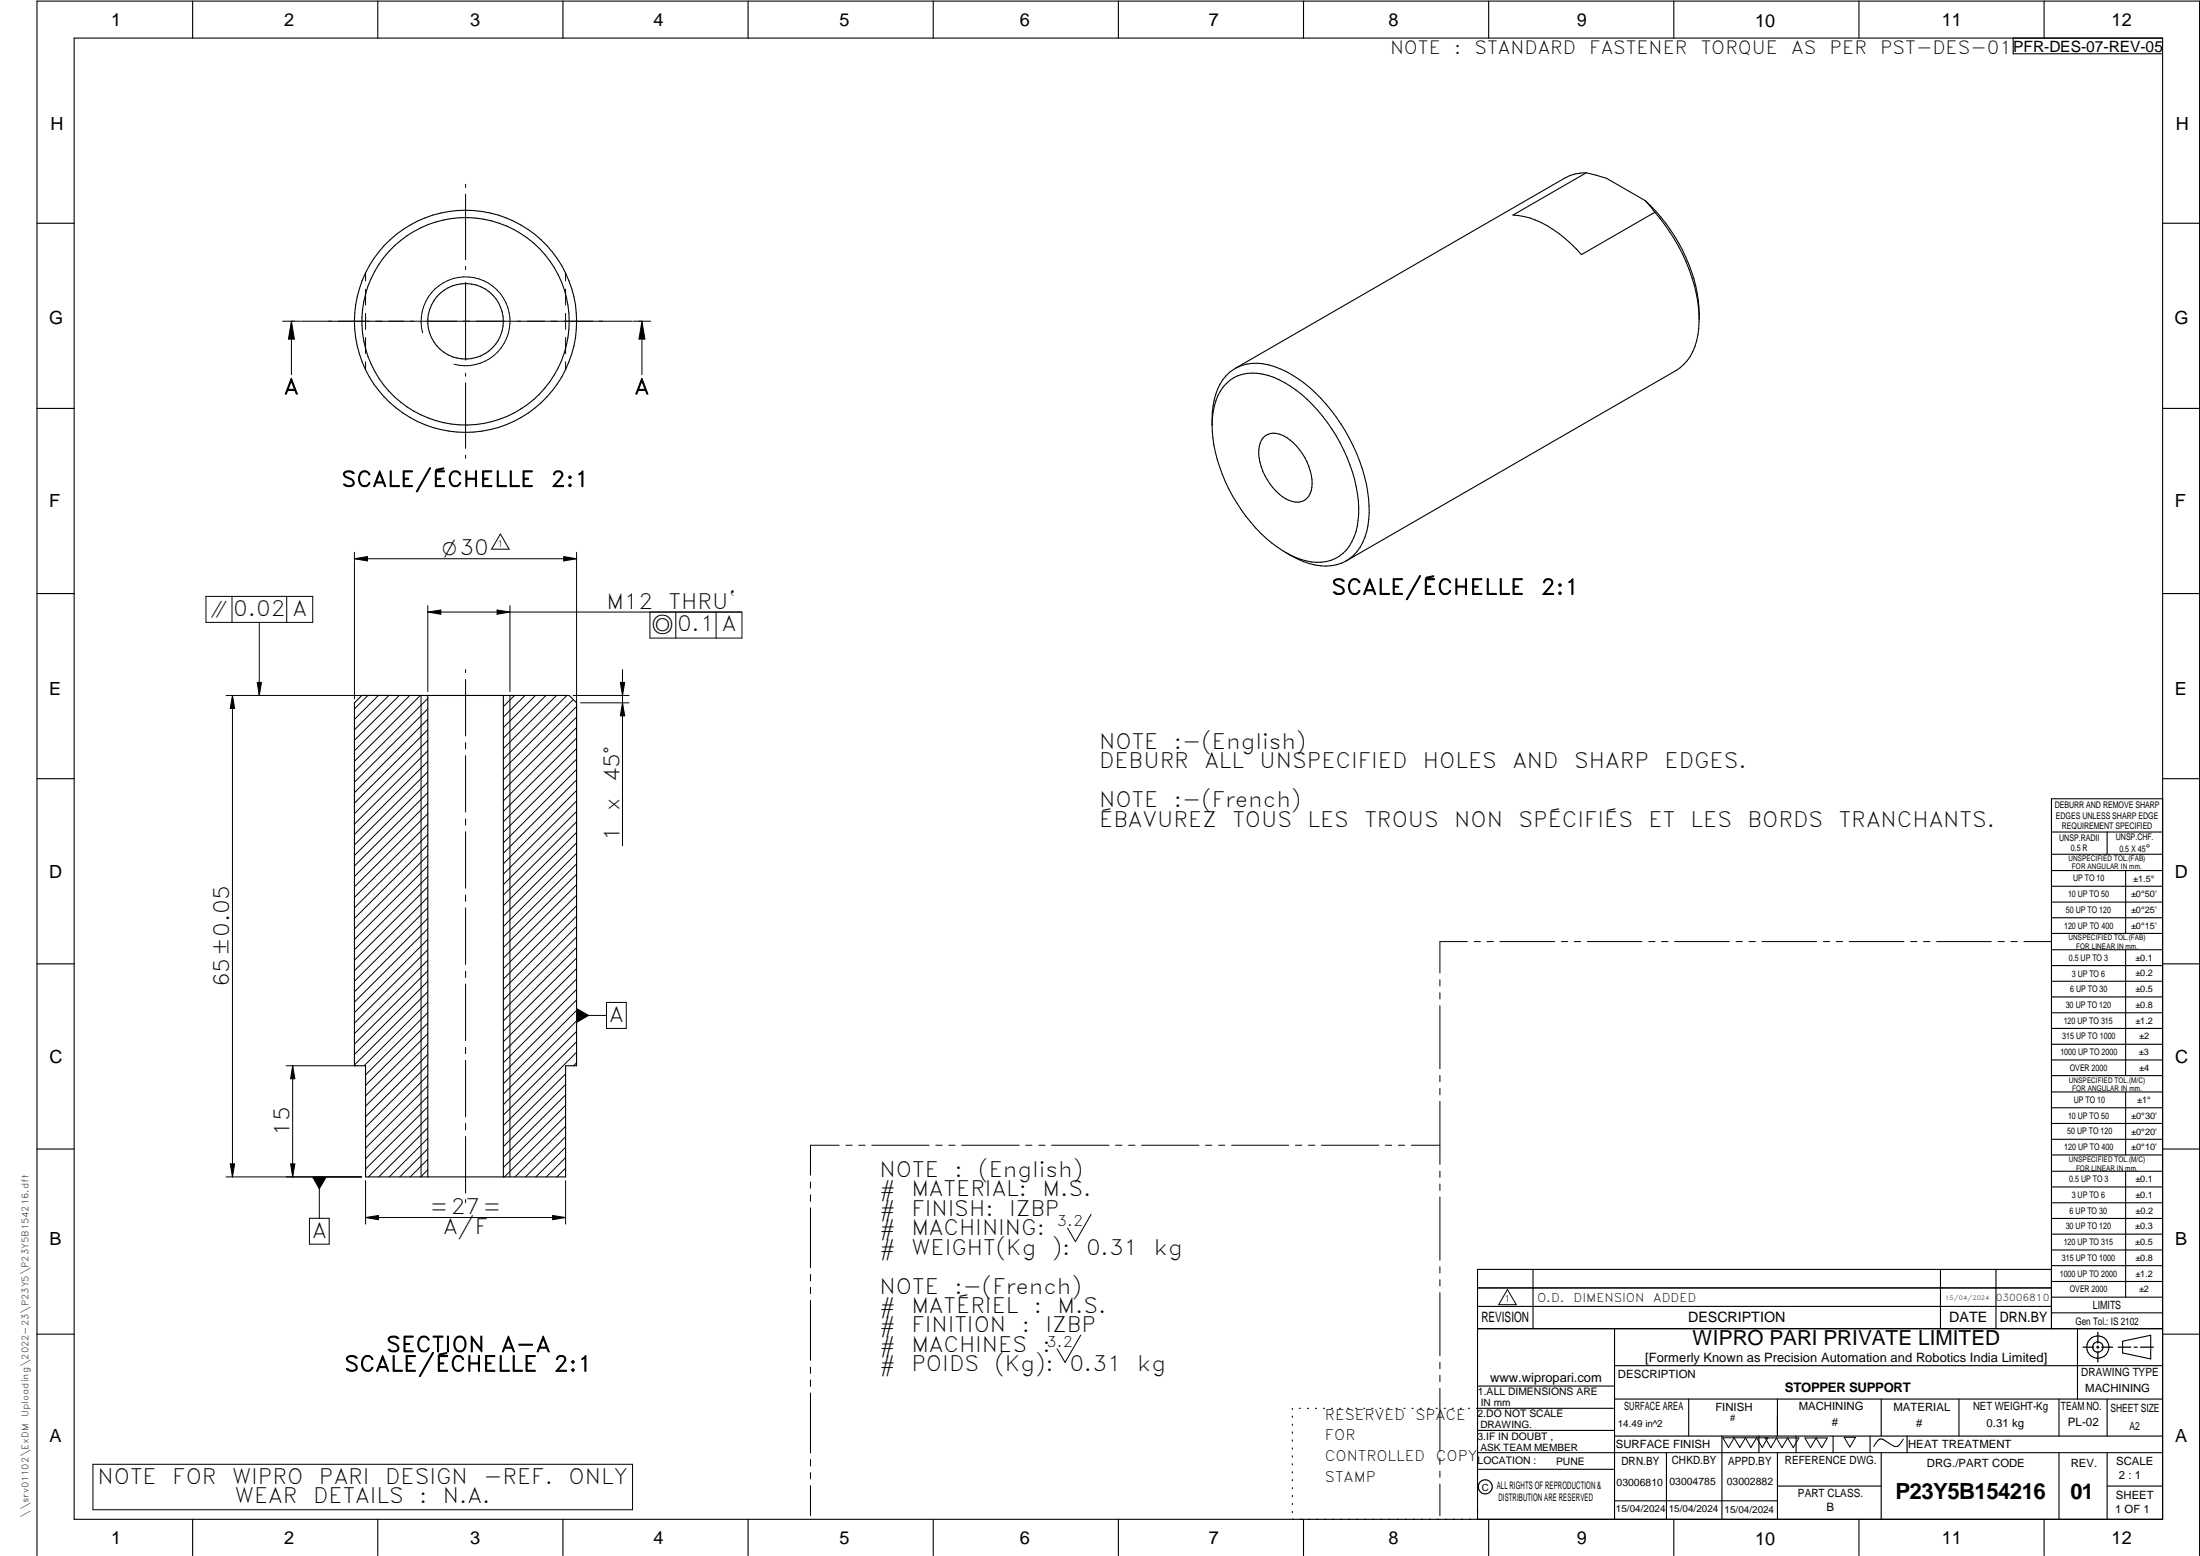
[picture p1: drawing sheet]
<svg xmlns="http://www.w3.org/2000/svg" width="594mm" height="420mm" viewBox="0 0 594 420" stroke-linecap="round" stroke-linejoin="round" font-family="sans-serif">
<g fill="none" stroke="#000" stroke-width=".3">
<path d="M20 10.3h564v400h-564zM52 .3v10M102 .3v10M152 .3v10M202 .3v10M252 .3v10M302 .3v10M352 .3v10M402 .3v10M452 .3v10M502 .3v10M543.6 10.3v4.2h40.4"/>
<path d="M552 .3v10M428.4 46.7l-19.8 11.4a24.7 24.7 0 0 1 15.5 7.6l3 3 19.8-11.4M428.4 46.7l5.4 1.4 10.5 6.1M428.4 46.7a11.4 11.4 0 0 0-5.8 1.3l-89.1 51.5M444.3 54.2l2.6 3.1M444.3 54.2a44.5 44.5 0 0 1 14.5 30.5v1.6M446.9 57.3a47.8 47.8 0 0 1 11.9 27.7 18.6 18.6 0 0 1-3.2 12.4l-1.9 1.9-1.1 .7-89.1 51.5M10 60.3h10M584 60.3h10M10 110.3h10M327.3 114.9a20.1 20.1 0 0 1 2.9-12.4 11.1 11.1 0 0 1 12.3-4 32.7 32.7 0 0 1 17 12.3 45.8 45.8 0 0 1 10.2 27.7 15.6 15.6 0 0 1-5.1 12.2l-1.1 .8M331.1 103.6a10.7 10.7 0 0 1 11.2-2.3 32.6 32.6 0 0 1 16.2 12.8 42.5 42.5 0 0 1 8.4 24.7 14.8 14.8 0 0 1-4.3 10.6 11.2 11.2 0 0 1-11.5 1.6 33.8 33.8 0 0 1-16-13.4 42.3 42.3 0 0 1-7.8-23 15.6 15.6 0 0 1 3.8-11z"/>
<path d="M341.1 118.2a4.7 4.7 0 0 1 6.4 0 15.6 15.6 0 0 1 6.7 13.4 4.1 4.1 0 0 1-6.1 3.5 15.4 15.4 0 0 1-8.2-13.6 5.5 5.5 0 0 1 1.2-3.3zM584 110.3h10M347.1 149.1a19.2 19.2 0 0 0 12.5 3.6l2.7-.6 1.2-.6M10 160.3h10M584 160.3h10M97.7 187.8h56l2 2v98h-3v30h-54v-30h-3v-98zM115.5 187.8v130M135.9 187.8v130M10 210.3h10M584 215.7h-30v143.1M584 210.3h10M554 224.7h30"/>
<path d="M554 230.7h30M554 235.1h30M554 239.3h30M569 224.7v6M574 235.1v17M554 243.6h30M554 247.8h30M554 252.1h30M554 256.5h30M574 256.5v33.9M10 260.3h10M554 260.7h30"/>
<path d="M554 265h30M554 269.2h30M554 273.5h30M554 277.7h30M584 260.3h10M554 282h30M554 286.2h30M554 290.4h30M554 294.9h30M554 299.1h30M574 294.9v17M10 310.3h10"/>
<path d="M554 303.4h30M554 307.6h30M554 311.9h30M554 316.3h30M574 316.3v34M584 310.3h10M554 320.5h30M554 324.8h30M554 329h30M554 333.2h30M554 337.5h30M399 358.8h185"/>
<path d="M399 352.8h155M399 347.8h155M414 342.8v16M436 358.8v51.5M524 342.8v16M539 342.8v16M554 341.8h30M554 346h30M554 350.3h30M554 354.5h30M554 342.8h-155v67.5M561 358.8v19"/>
<path d="M10 360.3h10M399 374.3h37M436 368.8h148M436 377.8h148M456 377.8v10M480 377.8v10M508 377.8v10M529 377.8v10M556 377.8v10M569 377.8v10M573.2 362.2l7.6-1.6v6.3l-7.6-1.6zM584 360.3h10"/>
<path d="M349 380.3v.3M349 382.4v.3M349 384.6v.3M349 386.7v.3M349 388.8v.3M349 391v.3M349 393.1v.3M349 395.3v.3M349 397.4v.3M349 399.5v.3M350.9 380.3h.2M353.1 380.3h.2"/>
<path d="M355.2 380.3h.3M357.4 380.3h.3M359.6 380.3h.3M361.7 380.3h.3M363.9 380.3h.3M366.1 380.3h.3M368.3 380.3h.2M370.4 380.3h.3M372.6 380.3h.3M374.8 380.3h.3M376.9 380.3h.4M379.1 380.3h.3"/>
<path d="M381.3 380.3h.3M383.4 380.3h.4M385.6 380.3h.3M387.8 380.3h.3M390 380.3h.3M392.2 380.3h.3M394.3 380.3h.3M396.5 380.3h.3M398.7 380.3h37.3M399 386.2h37M399 396.7h37M436 387.8h148"/>
<path d="M450 392.3v18M465 387.8v22.5M475 387.8v4.5M480 392.3v18M485 387.8v4.5M495 387.8v4.5M505 387.8v4.5M508 392.3v18M515 387.8v4.5M556 392.3v18M569 392.3v18M584 392.3h-185"/>
<path d="M52 410.3v9.7M102 410.3v9.7M152 410.3v9.7M202 410.3v9.7M252 410.3v9.7M302 410.3v9.7M349 401.7v.3M349 403.8v.4M349 406v.3M349 408.1v.3M352 410.3v9.7M402 410.3v9.7"/>
<path d="M436 405.3h44M452 410.3v9.7M480 401.3h28M502 410.3v9.7M552 410.3v9.7M569 401.3h15M10 420v-419.7h584v419.7"/>
<circle cx="125.7" cy="86.8" r="30"/>
<circle cx="125.7" cy="86.8" r="28"/>
<circle cx="125.7" cy="86.8" r="10.2"/>
<circle cx="566.5" cy="363.8" r="2.99"/>
<circle cx="566.5" cy="363.7" r="1.41"/>
<circle cx="401.1" cy="401.5" r="1.9"/>
</g>
<path d="M566.5 359.7v3M562.5 363.8h2.9M566.1 363.8h.7M566.5 363.4v.7M566.5 364.9v2.8M567.6 363.8h2.9M572 363.8h3.4M576.3 363.8h.8M578 363.8h3.5" fill="none" stroke="#000" stroke-width=".34"/>
<g fill="none" stroke="#000" stroke-width=".27">
<path d="M125.7 49.7v.9M125.7 52.4v17.7M98.7 73.7v2.2M98.7 78.1v4.3M125.7 71.9v.9M125.7 76.2v21M152.7 73.7v2.2M152.7 78.1v4.3M76.3 86.7h4.8M78.7 86.7l.8 4.9h-1.6zM78.7 86.7v14.5M81.3 86.7h89.4"/>
<path d="M98.7 84.6v4.3M98.7 91.1v4.4M98.7 97.7v2.1M114.1 89.9a12 12 0 0 1 10.6-15.1 12 12 0 0 1 13 13 12 12 0 0 1-15.1 10.5M152.7 84.6v4.3M152.7 91.1v4.4M152.7 97.7v2.1M170.9 86.7h4.8M173.3 86.7l.9 4.9h-1.7zM173.3 86.7v14.5M125.7 100.8v.8M125.7 103.4v17.7"/>
<path d="M125.7 122.9v.8M95.7 149.1v39.6M95.7 150.9l3.5-.6v1.2zM95.7 150.9h60M135.1 144.2l2.4 4.1h-4.7zM152.2 150.3l3.5 .6-3.5 .6zM155.7 149.1v88.6M55.6 161h28.8v7.1h-28.8zM62.6 161v7.1M70 168.1v19.7M77.4 161v7.1M115.5 163.5v23.2"/>
<path d="M115.5 165.3l3.5-.6v1.2zM115.5 165.3h84.9v7h-24.9v-7M134.2 164.7l3.5 .6-3.5 .6zM137.7 163.5v23.2M182.5 165.3v7M193.4 165.3v7M61 187.8h44.6M62.8 187.8v130M62.8 187.8l.6 3.5h-1.2zM69.5 184.3h1.1l-.6 3.5zM99.3 187.8l-3.6 3.6M102.2 187.8l-6.5 6.5"/>
<path d="M105 187.8l-9.3 9.3M107.8 187.8l-12.1 12.1M110.7 187.8l-15 14.9M113.5 187.8l-17.8 17.8M113.7 187.8v130M115.5 188.6l-19.8 19.8M115.5 191.4l-19.8 19.8M115.5 194.2l-19.8 19.8M115.5 197.1l-19.8 19.8M115.5 199.9l-19.8 19.8M125.7 180.8v.9M125.7 183.5v15.2"/>
<path d="M136.1 187.8l-.2 .2M137.7 187.8v130M138.9 187.8l-3 3M141.8 187.8l-5.9 5.8M144.6 187.8l-8.7 8.7M147.4 187.8l-11.5 11.5M150.3 187.8l-14.4 14.3M153.1 187.8l-17.2 17.2M154.8 187.8h15.1M154.8 188.9l-18.9 18.9M155.7 190.8l-19.8 19.8M155.7 193.6l-19.8 19.8"/>
<path d="M155.7 196.5l-19.8 19.8M155.7 199.3l-19.8 19.8M156.8 189.8h13.1M167.5 184.3h1.2l-.6 3.5zM168.1 189.8l.6 3.5h-1.2zM168.1 180.8v47.6M115.5 211.2l-19.8 19.8M115.5 214l-19.8 19.8M115.5 216.9l-19.8 19.8M115.5 219.7l-19.8 19.8M115.5 202.7l-19.8 19.8M115.5 205.6l-19.8 19.7"/>
<path d="M115.5 208.4l-19.8 19.8M125.7 200.5v1.7M125.7 204v15.3M155.7 202.1l-19.8 19.8M155.7 205l-19.8 19.7M155.7 207.8l-19.8 19.8M155.7 210.6l-19.8 19.8M155.7 213.4l-19.8 19.9M155.7 216.3l-19.8 19.8M155.7 219.1l-19.8 19.8M115.5 222.5l-19.8 19.8M115.5 225.3l-19.8 19.9"/>
<path d="M115.5 228.2l-19.8 19.8M115.5 231l-19.8 19.8M115.5 233.8l-19.8 19.9M115.5 236.7l-19.8 19.8M115.5 239.5l-19.8 19.8M125.7 221.1v1.7M125.7 224.6v15.3M155.7 221.9l-19.8 19.8M155.7 224.7l-19.8 19.9M155.7 227.6l-19.8 19.8M155.7 230.4l-19.8 19.8M155.7 233.3l-19.8 19.7"/>
<path d="M155.7 236.1l-19.8 19.8M155.7 238.9l-19.8 19.8M115.5 242.3l-19.8 19.8M115.5 248l-19.8 19.8M115.5 250.8l-19.8 19.8M115.5 256.5l-19.8 19.8M115.5 259.3l-19.8 19.8M115.5 245.2l-19.8 19.8M115.5 253.7l-19.8 19.7M125.7 241.7v1.7M125.7 245.2v15.2M155.7 241.7l-19.8 19.8"/>
<path d="M155.7 244.6l-19.8 19.8M155.7 247.4l-19.8 19.8M155.7 250.2l-19.8 19.8M155.7 253l-19.8 19.8M155.7 255.9l-19.8 19.8M155.7 258.7l-19.8 19.8M396.2 254.3h-7.4v8.5M398.1 254.3h1.6M401.5 254.3h1.8M405 254.3h14.8M421.6 254.3h1.7M425.1 254.3h1.7"/>
<path d="M428.6 254.3h14.8M445.2 254.3h1.7M448.7 254.3h1.7M452.2 254.3h14.8M468.8 254.3h1.7M472.3 254.3h1.7M475.8 254.3h14.8M492.4 254.3h1.7M495.8 254.3h1.8M499.4 254.3h14.7M516 254.3h1.6M519.4 254.3h1.8"/>
<path d="M522.9 254.3h14.8M539.5 254.3h1.7M543 254.3h1.7M546.5 254.3h7.4M115.5 273.4l-16.8 16.8M115.5 276.3l-16.8 16.8M115.5 279.1l-16.8 16.8M115.5 262.1l-19.8 19.8M115.5 265l-19.8 19.7M115.5 267.8l-19.8 19.8M115.5 270.6l-17.2 17.2M125.7 262.3v1.6"/>
<path d="M125.7 265.7v15.3M155.7 274.2h8.1M155.7 261.5l-19.8 19.8M155.7 264.4l-19.8 19.7M155.7 267.2l-19.8 19.8M155.7 270l-19.8 19.8M155.7 272.8l-19.8 19.9M155.7 275.7l-19.8 19.7M155.7 278.5l-19.8 19.8M163.8 270.7h5.3v7h-5.3zM388.8 264.5v1.8M388.8 268.1v1.6"/>
<path d="M388.8 271.6v17M77.3 287.8h18.9M79 287.8v30M79 287.8l.6 3.5h-1.1zM115.5 281.9l-16.8 16.8M115.5 284.7l-16.8 16.8M115.5 287.6l-16.8 16.8M115.5 290.4l-16.8 16.8M115.5 293.2l-16.8 16.8M115.5 296.1l-16.8 16.8M115.5 298.9l-16.8 16.8M125.7 282.8v1.7"/>
<path d="M125.7 286.3v15.3M152.7 290l-16.8 16.8M152.7 292.8l-16.8 16.8M152.7 295.7l-16.8 16.7M152.7 298.4l-16.8 16.9M155.7 281.3l-19.8 19.8M155.7 284.1l-19.8 19.9M155.7 287l-.8 .8M388.8 290.4v1.7M388.8 293.9v1.7M388.8 297.4v17M61 317.8h36.7"/>
<path d="M62.2 314.3h1.2l-.6 3.5zM78.5 314.3h1.1l-.6 3.5zM86.2 317.8v11.2M98.7 318.8v11.7M115.5 301.7l-16 16.1M115.5 304.5l-13.2 13.3M115.5 307.4l-10.4 10.4M115.5 310.2l-7.6 7.6M115.5 313.1l-4.7 4.7M115.5 315.8l-1.9 2M125.7 303.4v1.7M125.7 306.9v15.3"/>
<path d="M152.7 318.8v11.7M152.7 301.3l-16.5 16.5M152.7 304.1l-13.6 13.7M152.7 307l-10.8 10.8M152.7 309.8l-8 8M152.7 312.6l-5.2 5.2M152.7 315.4l-2.3 2.4M218.9 319.2v1.6M226.6 309.2h-7.7v8.1M228.4 309.2h1.7M231.9 309.2h1.7M235.4 309.2h15.5"/>
<path d="M252.7 309.2h1.7M256.2 309.2h1.7M259.7 309.2h15.5M277 309.2h1.7M280.5 309.2h1.7M284 309.2h15.5M301.2 309.2h1.8M304.8 309.2h1.7M308.3 309.2h15.5M325.5 309.2h1.7M329.1 309.2h1.6M332.6 309.2h15.4"/>
<path d="M349.8 309.2h1.7M353.3 309.2h1.7M356.8 309.2h15.5M374.1 309.2h1.7M377.6 309.2h1.7M381.1 309.2h7.7M388.8 316.2v1.7M388.8 319.7v1.7M83.6 329h5.3v7h-5.3zM98.7 328.8l3.5-.6v1.2zM98.7 328.8h54M125.7 323.9v.9"/>
<path d="M149.2 328.2l3.5 .6-3.5 .6zM218.9 322.6v1.8M218.9 326.1v16.2M294.6 327.9l-4.2 7.4-2.1-3.7M388.8 323.2v17.1M218.9 344.1v1.8M218.9 347.6v1.7M218.9 351.2v16.1M388.8 342.1v1.6M388.8 345.6v1.7M388.8 349v17.1M407.1 348.2l2.3 4.1h-4.7z"/>
<path d="M218.9 369.1v1.7M218.9 372.6v1.8M218.9 376.1v16.2M291.8 360.5l-4.2 7.4-2.2-3.7M388.8 367.9v1.7M388.8 371.4v1.7M388.8 374.9v17M25.1 395.4h145.7v12.3h-145.7zM218.9 394.1v1.8M218.9 397.6v1.7M388.8 393.7v1.7M388.8 397.2v1.7"/>
<path d="M465.2 388.2h12.2l-1.5 2.7-1.6-2.7-1.5 2.7-1.5-2.7-1.5 2.7-1.5-2.7-1.5 2.7zM476.7 388.3h9.1l-1.6 2.6-1.5-2.6-1.5 2.6-1.5-2.6-1.5 2.6zM487.4 388.3h6l-1.5 2.6-1.5-2.6-1.5 2.6zM498 388.1h3.1l-1.6 2.6zM514 388.6l-1.1 1.5a1.2 1.2 0 0 1-1.8 .3l-1.8-1.2a1.55 1.55 0 0 0-1.6-.6 1.55 1.55 0 0 0-1.2 1.1l-.5 .9M218.9 401.2v8.1M388.8 400.7v8.6"/>
</g>
<g fill="#000">
<path d="M78.7 86.7l.8 4.9h-1.6zM173.3 86.7l.9 4.9h-1.7zM95.7 150.9l3.5-.6v1.2zM152.2 150.3l3.5 .6-3.5 .6zM115.5 165.3l3.5-.6v1.2zM134.2 164.7l3.5 .6-3.5 .6zM62.8 187.8l.6 3.5h-1.2zM69.5 184.3h1.1l-.6 3.5zM167.5 184.3h1.2l-.6 3.5zM168.1 189.8l.6 3.5h-1.2zM155.7 272.2l3.5 2-3.5 2zM79 287.8l.6 3.5h-1.1z"/>
<path d="M62.2 314.3h1.2l-.6 3.5zM78.5 314.3h1.1l-.6 3.5zM84.2 317.8h4.1l-2.1 3.5zM98.7 328.8l3.5-.6v1.2zM149.2 328.2l3.5 .6-3.5 .6z"/>
</g>
<text font-size="6" x="511.8" y="404.8">P23Y5B154216</text>
<text font-size="5.9" x="559.1" y="404.7">01</text>
<g font-size="5.7">
<text x="76.7" y="106.4">A</text>
<text x="171.3" y="106.4">A</text>
<text x="92.2" y="131.4">SCALE/ÉCHELLE</text>
<text x="148.7" y="131.4">2:1</text>
<text x="359.5" y="160.5">SCALE/ÉCHELLE</text>
<text x="416.1" y="160.5">2:1</text>
<text x="63" y="166.3">0.02 A</text>
<text x="163.7" y="164.4">M12</text>
<text x="180.6" y="164.4">THRU`</text>
<text x="182.8" y="170.5">0.1 A</text>
<text x="296.8" y="202.2">NOTE</text>
<text x="317" y="202.2">:-(English)</text>
<text x="296.8" y="207.4">DEBURR</text>
<text x="325.2" y="207.4">ALL</text>
<text x="340.1" y="207.4">UNSPECIFIED</text>
<text x="384.2" y="207.4">HOLES</text>
<text x="408.4" y="207.4">AND</text>
<text x="425.1" y="207.4">SHARP</text>
<text x="449.5" y="207.4">EDGES.</text>
<text x="167.3" y="211.2" transform="rotate(-90 167.3 211.2)">45°</text>
<text x="167.3" y="219" transform="rotate(-90 167.3 219)">x</text>
<text x="296.8" y="217.9">NOTE</text>
<text x="317" y="217.9">:-(French)</text>
<text x="167.3" y="227.2" transform="rotate(-90 167.3 227.2)">1</text>
<text x="296.8" y="223.2">ÉBAVUREZ</text>
<text x="332.8" y="223.2">TOUS</text>
<text x="353.1" y="223.2">LES</text>
<text x="368.4" y="223.2">TROUS</text>
<text x="392.7" y="223.2">NON</text>
<text x="410.1" y="223.2">SPÉCIFIÉS</text>
<text x="445.1" y="223.2">ET</text>
<text x="456.5" y="223.2">LES</text>
<text x="471.9" y="223.2">BORDS</text>
<text x="496.5" y="223.2">TRANCHANTS.</text>
<text x="61.9" y="266.6" transform="rotate(-90 61.9 266.6)">65±0.05</text>
<text x="164.5" y="275.9">A</text>
<text x="78.2" y="306.7" transform="rotate(-90 78.2 306.7)">15</text>
<text x="237.5" y="317.8">NOTE</text>
<text x="257.7" y="317.8">:</text>
<text x="264.1" y="317.8">(English)</text>
<text x="237.5" y="323">#</text>
<text x="246.1" y="323">MATERIAL:</text>
<text x="281.5" y="323">M.S.</text>
<text x="116.1" y="327.9">=27=</text>
<text x="237.5" y="328.3">#</text>
<text x="246.1" y="328.3">FINISH:</text>
<text x="272.5" y="328.3">IZBP</text>
<text x="84.3" y="334.2">A</text>
<text x="119.6" y="333.2">A/F</text>
<text x="237.5" y="333.5">#</text>
<text x="246.1" y="333.5">MACHINING:</text>
<text x="237.5" y="338.8">#</text>
<text x="246.1" y="338.8">WEIGHT(Kg</text>
<text x="284" y="338.8">):</text>
<text x="293.3" y="338.8">0.31</text>
<text x="311.6" y="338.8">kg</text>
<text x="237.5" y="349.3">NOTE</text>
<text x="257.7" y="349.3">:-(French)</text>
<text x="237.5" y="354.5">#</text>
<text x="237.5" y="359.8">#</text>
<text x="246.1" y="359.8">FINITION</text>
<text x="246.1" y="354.5">MATÉRIEL</text>
<text x="275.9" y="359.8">:</text>
<text x="279.2" y="354.5">:</text>
<text x="282.3" y="359.8">IZBP</text>
<text x="285.6" y="354.5">M.S.</text>
<text x="104.3" y="365">SECTION</text>
<text x="135.3" y="365">A-A</text>
<text x="237.5" y="365">#</text>
<text x="246.1" y="365">MACHINES</text>
<text x="281.5" y="365">:</text>
<text x="93" y="370.3">SCALE/ÉCHELLE</text>
<text x="149.5" y="370.3">2:1</text>
<text x="237.5" y="370.3">#</text>
<text x="246.1" y="370.3">POIDS</text>
<text x="268.5" y="370.3">(Kg):</text>
<text x="288.8" y="370.3">0.31</text>
<text x="307.1" y="370.3">kg</text>
<text x="26.3" y="400.6">NOTE</text>
<text x="46.5" y="400.6">FOR</text>
<text x="62.7" y="400.6">WIPRO</text>
<text x="86.1" y="400.6">PARI</text>
<text x="104" y="400.6">DESIGN</text>
<text x="130.5" y="400.6">-REF.</text>
<text x="153.5" y="400.6">ONLY</text>
<text x="63.4" y="405.9">WEAR</text>
<text x="84.5" y="405.9">DETAILS</text>
<text x="113.2" y="405.9">:</text>
<text x="119.6" y="405.9">N.A.</text>
</g>
<text font-size="5.6" x="457" y="363.2">WIPRO PARI PRIVATE LIMITED</text>
<g font-size="5.4">
<text x="119.4" y="150">O30</text>
<text x="56.9" y="166.3">i</text>
<text x="176.1" y="170.5">a</text>
</g>
<g font-size="4.9">
<text x="30" y="6.9">1</text>
<text x="76.7" y="6.9">2</text>
<text x="127" y="6.9">3</text>
<text x="176.5" y="6.9">4</text>
<text x="226.7" y="6.9">5</text>
<text x="275.4" y="6.9">6</text>
<text x="326.4" y="6.9">7</text>
<text x="375" y="6.9">8</text>
<text x="425.8" y="6.9">9</text>
<text x="473.9" y="7.3">10</text>
<text x="524.3" y="6.9">11</text>
<text x="570.2" y="6.9">12</text>
<text x="375.4" y="14.5">NOTE</text>
<text x="392.7" y="14.5">:</text>
<text x="398.2" y="14.5">STANDARD</text>
<text x="429.2" y="14.5">FASTENER</text>
<text x="459.2" y="14.5">TORQUE</text>
<text x="483.7" y="14.5">AS</text>
<text x="494.1" y="14.5">PER</text>
<text x="507.7" y="14.5">PST-DES-01</text>
<text x="13.6" y="35.1">H</text>
<text x="587.6" y="35.1">H</text>
<text x="13.2" y="87.5">G</text>
<text x="587.2" y="87.5">G</text>
<text x="13.2" y="137">F</text>
<text x="587.2" y="137">F</text>
<text x="13.2" y="187.6">E</text>
<text x="587.2" y="187.6">E</text>
<text x="13.2" y="237">D</text>
<text x="587.2" y="237">D</text>
<text x="13.4" y="287.1">C</text>
<text x="587.4" y="287.1">C</text>
<text x="13.4" y="336.2">B</text>
<text x="587.4" y="336.2">B</text>
<text x="13.4" y="389.3">A</text>
<text x="587.4" y="389.3">A</text>
<text x="30" y="416.9">1</text>
<text x="76.7" y="416.9">2</text>
<text x="127" y="416.9">3</text>
<text x="176.5" y="416.9">4</text>
<text x="226.7" y="416.9">5</text>
<text x="275.4" y="416.9">6</text>
<text x="326.4" y="416.9">7</text>
<text x="375" y="416.9">8</text>
<text x="425.8" y="416.9">9</text>
<text x="473.9" y="417.3">10</text>
<text x="524.3" y="416.9">11</text>
<text x="570.2" y="416.9">12</text>
</g>
<text font-size="4.2" x="543.6" y="14">PFR-DES-07-REV-05</text>
<g font-size="4">
<text x="285.4" y="331">3.2</text>
<text x="282.6" y="363.6">3.2</text>
</g>
<g font-size="3.9">
<text x="400" y="357.1">REVISION</text>
<text x="455.9" y="357.1">DESCRIPTION</text>
<text x="526.4" y="357.1">DATE</text>
<text x="540" y="357.1">DRN.BY</text>
<text x="357.8" y="383.3">RESERVED</text>
<text x="382.3" y="383.3">SPACE</text>
<text x="357.8" y="388.9">FOR</text>
<text x="357.8" y="394.5">CONTROLLED</text>
<text x="387.8" y="394.5">COPY</text>
<text x="357.8" y="400">STAMP</text>
</g>
<text font-size="3.6" x="482" y="375.8">STOPPER SUPPORT</text>
<g font-size="3.5">
<text x="444.3" y="367.7">[Formerly Known as Precision Automation and Robotics India Limited]</text>
<text x="402.4" y="373.3">www.wipropari.com</text>
</g>
<g font-size="3.3">
<text x="415.1" y="351.5">O.D.</text>
<text x="424.9" y="351.5">DIMENSION</text>
<text x="446.5" y="351.5">ADDED</text>
</g>
<g font-size="3.1">
<text x="565.1" y="353.5">LIMITS</text>
<text x="562" y="371.7">DRAWING TYPE</text>
<text x="436.9" y="372.1">DESCRIPTION</text>
<text x="563.1" y="375.9">MACHINING</text>
<text x="438.6" y="380.8">SURFACE AREA</text>
<text x="463.2" y="380.9">FINISH</text>
<text x="485.7" y="380.8">MACHINING</text>
<text x="511.3" y="380.9">MATERIAL</text>
<text x="532.8" y="380.7">NET WEIGHT-Kg</text>
<text x="556.5" y="380.7">TEAM NO.</text>
<text x="569.9" y="381.2">SHEET SIZE</text>
<text x="494.6" y="385.1">#</text>
<text x="517.4" y="385.3">#</text>
<text x="536.4" y="385.3">0.31 kg</text>
<text x="558.4" y="385.1">PL-02</text>
<text x="575" y="386.1">A2</text>
<text x="436.3" y="391">SURFACE FINISH</text>
<text x="437.8" y="395.5">DRN.BY</text>
<text x="451.4" y="395.4">CHKD.BY</text>
<text x="466.6" y="395.5">APPD.BY</text>
<text x="482" y="395.4">REFERENCE DWG.</text>
<text x="515.3" y="391.1">HEAT TREATMENT</text>
<text x="571.4" y="395.6">SCALE</text>
<text x="520.4" y="396.2">DRG./PART CODE</text>
<text x="559.2" y="396.1">REV.</text>
<text x="572.2" y="399.5">2 : 1</text>
<text x="485.5" y="404.3">PART CLASS.</text>
<text x="493.2" y="407.9">B</text>
<text x="571.4" y="404.7">SHEET</text>
<text x="571.2" y="408.4">1 OF 1</text>
</g>
<text font-size="3" x="579.5" y="230.1">°</text>
<g font-size="2.8">
<text x="560.4" y="357.7">Gen Tol.: IS 2102</text>
<text x="399.1" y="376.6">1.ALL DIMENSIONS ARE</text>
<text x="399" y="382.7">2.DO NOT SCALE</text>
<text x="399" y="388.7">3.IF IN DOUBT ,</text>
<text x="399" y="395.4">LOCATION :</text>
<text x="420.2" y="395.6">PUNE</text>
<text x="404.2" y="402">ALL RIGHTS OF REPRODUCTION &amp;</text>
<text x="436.5" y="401.2">03006810</text>
<text x="450.8" y="400.9">03004785</text>
<text x="466.3" y="401">03002882</text>
<text x="404.7" y="405.4">DISTRIBUTION ARE RESERVED</text>
</g>
<g font-size="2.7">
<text x="399.9" y="379.7">IN mm</text>
<text x="399.7" y="385.7">DRAWING.</text>
<text x="436.9" y="385.4">14.49 in^2</text>
<text x="399.7" y="391.8">ASK TEAM MEMBER</text>
<text x="400.1" y="402.5">C</text>
<text x="436.4" y="408.3">15/04/2024</text>
<text x="450.6" y="408.4">15/04/2024</text>
<text x="465.7" y="408.5">15/04/2024</text>
</g>
<text font-size="2.6" x="538.9" y="351.2">03006810</text>
<g font-size="2.5">
<text x="134.2" y="147.7">1</text>
<text x="554.9" y="218.3">DEBURR AND REMOVE SHARP</text>
<text x="555.2" y="221">EDGES UNLESS SHARP EDGE</text>
<text x="556.1" y="227.1">UNSP.RADII</text>
<text x="556.8" y="223.8">REQUIREMENT SPECIFIED</text>
<text x="571.4" y="226.9">UNSP.CHF.</text>
<text x="559.2" y="229.9">0.5 R</text>
<text x="572.3" y="230.1">0.5 X 45</text>
<text x="559.8" y="238">UP TO 10</text>
<text x="576.1" y="238.1">±1.5°</text>
<text x="558.5" y="242.2">10 UP TO 50</text>
<text x="575.5" y="242.3">±0°50'</text>
<text x="557.4" y="250.7">120 UP TO 400</text>
<text x="557.9" y="246.5">50 UP TO 120</text>
<text x="575.5" y="250.7">±0°15'</text>
<text x="575.5" y="246.5">±0°25'</text>
<text x="558.7" y="259.4">0.5 UP TO 3</text>
<text x="559.5" y="263.7">3 UP TO 6</text>
<text x="576.6" y="263.6">±0.2</text>
<text x="576.6" y="259.4">±0.1</text>
<text x="559" y="267.9">6 UP TO 30</text>
<text x="576.6" y="267.9">±0.5</text>
<text x="557.8" y="272.2">30 UP TO 120</text>
<text x="576.6" y="272.2">±0.8</text>
<text x="556.9" y="280.7">315 UP TO 1000</text>
<text x="557.3" y="276.4">120 UP TO 315</text>
<text x="576.6" y="276.4">±1.2</text>
<text x="577.7" y="280.7">±2</text>
<text x="556.4" y="284.9">1000 UP TO 2000</text>
<text x="577.6" y="284.9">±3</text>
<text x="558.9" y="289.2">OVER 2000</text>
<text x="577.7" y="289.3">±4</text>
<text x="560" y="297.9">UP TO 10</text>
<text x="577.1" y="297.9">±1°</text>
<text x="558.5" y="302.1">10 UP TO 50</text>
<text x="575.5" y="302.1">±0°30'</text>
<text x="557.4" y="310.6">120 UP TO 400</text>
<text x="558.2" y="306.3">50 UP TO 120</text>
<text x="575.5" y="310.6">±0°10'</text>
<text x="575.5" y="306.4">±0°20'</text>
<text x="558.8" y="319.2">0.5 UP TO 3</text>
<text x="559.4" y="323.4">3 UP TO 6</text>
<text x="576.6" y="319.2">±0.1</text>
<text x="576.6" y="323.5">±0.1</text>
<text x="558.9" y="327.7">6 UP TO 30</text>
<text x="576.7" y="327.7">±0.2</text>
<text x="557.8" y="332">30 UP TO 120</text>
<text x="576.6" y="332">±0.3</text>
<text x="556.8" y="340.5">315 UP TO 1000</text>
<text x="557.3" y="336.3">120 UP TO 315</text>
<text x="576.6" y="336.3">±0.5</text>
<text x="576.6" y="340.5">±0.8</text>
<text x="556.2" y="344.7">1000 UP TO 2000</text>
<text x="576.6" y="344.7">±1.2</text>
<text x="406.2" y="351.7">1</text>
<text x="558.9" y="349">OVER 2000</text>
<text x="577.6" y="349">±2</text>
<text x="467.2" y="383.8">#</text>
</g>
<g font-size="2.4">
<text x="7.7" y="382.7" transform="rotate(-90 7.7 382.7)">Uploading\2022-23\P23Y5\P23Y5B154216.dft</text>
<text x="7.7" y="409.8" transform="rotate(-90 7.7 409.8)">\\srv01102\ExDM</text>
</g>
<g font-size="2.1">
<text x="558.5" y="232.4">UNSPECIFIED TOL.(FAB)</text>
<text x="559.5" y="234.7">FOR ANGULAR IN mm.</text>
<text x="558.6" y="253.9">UNSPECIFIED TOL.(FAB)</text>
<text x="560.7" y="256.3">FOR LINEAR IN mm.</text>
<text x="558.7" y="292.3">UNSPECIFIED TOL.(M/C)</text>
<text x="559.6" y="294.7">FOR ANGULAR IN mm.</text>
<text x="558.7" y="313.7">UNSPECIFIED TOL.(M/C)</text>
<text x="560.6" y="316.1">FOR LINEAR IN mm.</text>
</g>
<text font-size="1.7" x="525.3" y="351.1">15/04/2024</text>
</svg>
